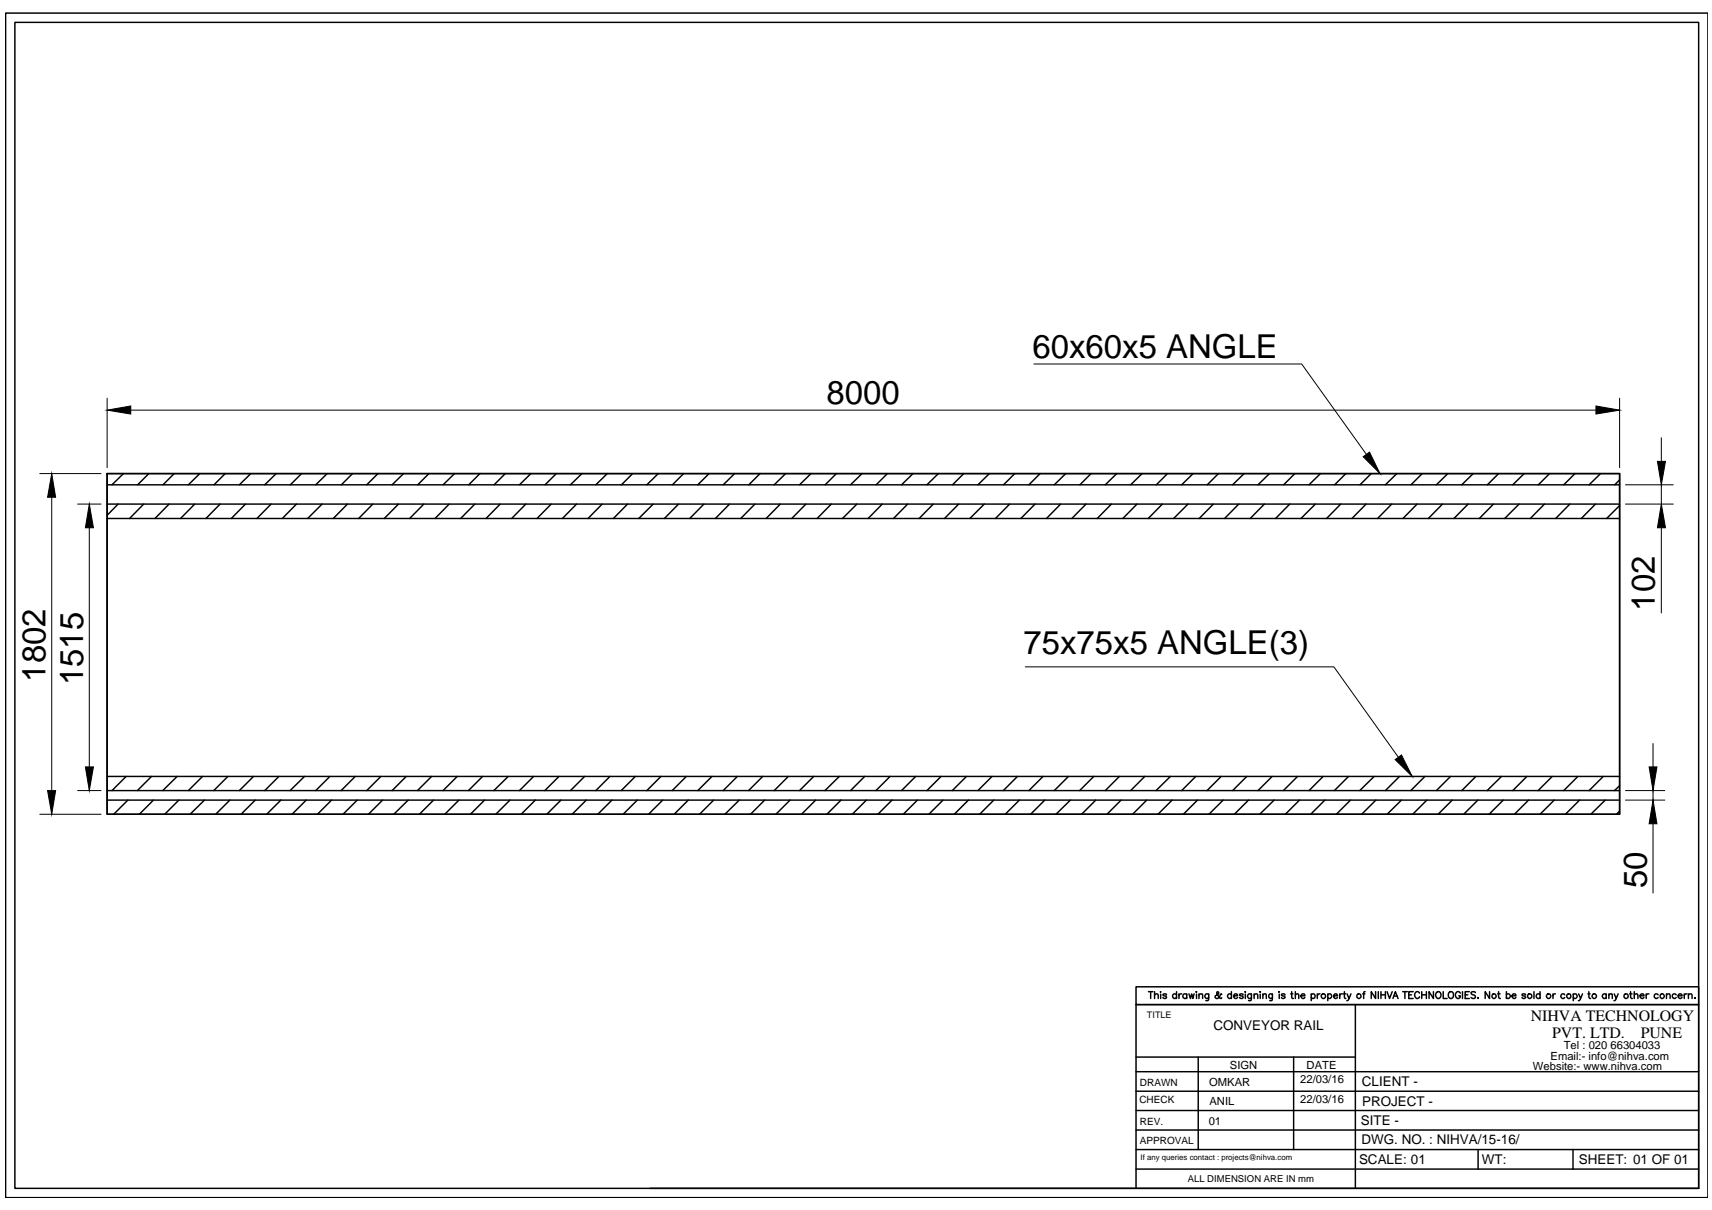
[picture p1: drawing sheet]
<svg xmlns="http://www.w3.org/2000/svg" width="297mm" height="210mm" viewBox="0 0 297 210" stroke-linecap="round" stroke-linejoin="round" font-family="sans-serif">
<!-- layer: 0 -->
<g fill="none" stroke="#000" stroke-width=".25">
<path d="M1 2.3h295.3v205.5h-295.3zM2.6 3.9h292.1v202.2h-292.1zM18.6 82.2h262.4v59.1h-262.4zM18.6 84.1h262.4M18.6 87.4h262.4M18.6 89.9h262.4M20.5 87.4l-1.9 2M21.4 82.2l-2 1.9M24.9 87.4l-2.4 2.5M25.8 82.2l-1.9 1.9M29.3 87.4l-2.4 2.5M30.2 82.2l-1.9 1.9"/>
<path d="M33.8 87.4l-2.5 2.5M34.7 82.2l-2 1.9M38.2 87.4l-2.5 2.5M39.1 82.2l-2 1.9M42.6 87.4l-2.5 2.5M43.5 82.2l-2 1.9M47 87.4l-2.4 2.5M47.9 82.2l-2 1.9M51.4 87.4l-2.4 2.5M52.3 82.2l-1.9 1.9M55.9 87.4l-2.5 2.5M56.8 82.2l-2 1.9"/>
<path d="M60.3 87.4l-2.5 2.5M61.2 82.2l-2 1.9M64.7 87.4l-2.5 2.5M65.6 82.2l-2 1.9M69.1 87.4l-2.4 2.5M70 82.2l-2 1.9M73.5 87.4l-2.4 2.5M74.4 82.2l-1.9 1.9M77.9 87.4l-2.4 2.5M78.9 82.2l-2 1.9M82.4 87.4l-2.5 2.5M83.3 82.2l-2 1.9"/>
<path d="M86.8 87.4l-2.5 2.5M87.7 82.2l-2 1.9M91.2 87.4l-2.4 2.5M92.1 82.2l-2 1.9M95.6 87.4l-2.4 2.5M96.5 82.2l-1.9 1.9M100 87.4l-2.4 2.5M101 82.2l-2 1.9M104.5 87.4l-2.5 2.5M105.4 82.2l-2 1.9M108.9 87.4l-2.5 2.5M109.8 82.2l-2 1.9"/>
<path d="M113.3 87.4l-2.5 2.5M114.2 82.2l-2 1.9M117.7 87.4l-2.4 2.5M118.6 82.2l-1.9 1.9M122.1 87.4l-2.4 2.5M123 82.2l-1.9 1.9M126.6 87.4l-2.5 2.5M127.5 82.2l-2 1.9M131 87.4l-2.5 2.5M131.9 82.2l-2 1.9M135.4 87.4l-2.5 2.5M136.3 82.2l-2 1.9"/>
<path d="M139.8 87.4l-2.4 2.5M140.7 82.2l-2 1.9M144.2 87.4l-2.4 2.5M145.1 82.2l-1.9 1.9M148.7 87.4l-2.5 2.5M149.6 82.2l-2 1.9M153.1 87.4l-2.5 2.5M154 82.2l-2 1.9M157.5 87.4l-2.5 2.5M158.4 82.2l-2 1.9M161.9 87.4l-2.4 2.5M162.8 82.2l-2 1.9"/>
<path d="M166.3 87.4l-2.4 2.5M167.2 82.2l-1.9 1.9M170.8 87.4l-2.5 2.5M171.7 82.2l-2 1.9M175.2 87.4l-2.5 2.5M176.1 82.2l-2 1.9M179.6 87.4l-2.5 2.5M180.5 82.2l-2 1.9M184 87.4l-2.4 2.5M184.9 82.2l-2 1.9M188.4 87.4l-2.4 2.5M189.3 82.2l-1.9 1.9"/>
<path d="M192.8 87.4l-2.4 2.5M193.8 82.2l-2 1.9M197.3 87.4l-2.5 2.5M198.2 82.2l-2 1.9M201.7 87.4l-2.5 2.5M202.6 82.2l-2 1.9M206.1 87.4l-2.5 2.5M207 82.2l-2 1.9M210.5 87.4l-2.4 2.5M211.4 82.2l-1.9 1.9M214.9 87.4l-2.4 2.5M215.9 82.2l-2 1.9"/>
<path d="M219.4 87.4l-2.5 2.5M220.3 82.2l-2 1.9M223.8 87.4l-2.5 2.5M224.7 82.2l-2 1.9M228.2 87.4l-2.5 2.5M229.1 82.2l-2 1.9M232.6 87.4l-2.4 2.5M233.5 82.2l-1.9 1.9M237 87.4l-2.4 2.5M237.9 82.2l-1.9 1.9M241.5 87.4l-2.5 2.5M242.4 82.2l-2 1.9"/>
<path d="M245.9 87.4l-2.5 2.5M246.8 82.2l-2 1.9M250.3 87.4l-2.5 2.5M251.2 82.2l-2 1.9M254.7 87.4l-2.4 2.5M255.6 82.2l-2 1.9M259.1 87.4l-2.4 2.5M260 82.2l-1.9 1.9M263.6 87.4l-2.5 2.5M264.5 82.2l-2 1.9M268 87.4l-2.5 2.5M268.9 82.2l-2 1.9"/>
<path d="M272.4 87.4l-2.5 2.5M273.3 82.2l-2 1.9M276.8 87.4l-2.4 2.5M277.7 82.2l-2 1.9M281 83.3l-.8 .8M281 87.7l-2.2 2.2M18.6 137.1h262.4M18.6 134.7h262.4M18.6 138.8h262.4M21.9 134.7l-2.5 2.4M22.2 138.8l-2.5 2.5M26.3 134.7l-2.5 2.4"/>
<path d="M26.6 138.8l-2.4 2.5M30.7 134.7l-2.5 2.4M31 138.8l-2.4 2.5M35.1 134.7l-2.4 2.4M35.5 138.8l-2.5 2.5M39.5 134.7l-2.4 2.4M39.9 138.8l-2.5 2.5M44 134.7l-2.5 2.4M44.3 138.8l-2.5 2.5M48.4 134.7l-2.5 2.4M48.7 138.8l-2.4 2.5M52.8 134.7l-2.5 2.4"/>
<path d="M53.1 138.8l-2.4 2.5M57.2 134.7l-2.4 2.4M57.5 138.8l-2.4 2.5M61.6 134.7l-2.4 2.4M62 138.8l-2.5 2.5M66.1 134.7l-2.5 2.4M66.4 138.8l-2.5 2.5M70.5 134.7l-2.5 2.4M70.8 138.8l-2.5 2.5M74.9 134.7l-2.5 2.4M75.2 138.8l-2.4 2.5M79.3 134.7l-2.4 2.4"/>
<path d="M79.6 138.8l-2.4 2.5M83.7 134.7l-2.4 2.4M84.1 138.8l-2.5 2.5M88.2 134.7l-2.5 2.4M88.5 138.8l-2.5 2.5M92.6 134.7l-2.5 2.4M92.9 138.8l-2.5 2.5M97 134.7l-2.5 2.4M97.3 138.8l-2.4 2.5M101.4 134.7l-2.4 2.4M101.7 138.8l-2.4 2.5M105.8 134.7l-2.4 2.4"/>
<path d="M106.2 138.8l-2.5 2.5M110.2 134.7l-2.4 2.4M110.6 138.8l-2.5 2.5M114.7 134.7l-2.5 2.4M115 138.8l-2.5 2.5M119.1 134.7l-2.5 2.4M119.4 138.8l-2.4 2.5M123.5 134.7l-2.4 2.4M123.8 138.8l-2.4 2.5M127.9 134.7l-2.4 2.4M128.3 138.8l-2.5 2.5M132.3 134.7l-2.4 2.4"/>
<path d="M132.7 138.8l-2.5 2.5M136.8 134.7l-2.5 2.4M137.1 138.8l-2.5 2.5M141.2 134.7l-2.5 2.4M141.5 138.8l-2.4 2.5M145.6 134.7l-2.5 2.4M145.9 138.8l-2.4 2.5M150 134.7l-2.4 2.4M150.3 138.8l-2.4 2.5M154.4 134.7l-2.4 2.4M154.8 138.8l-2.5 2.5M158.9 134.7l-2.5 2.4"/>
<path d="M159.2 138.8l-2.5 2.5M163.3 134.7l-2.5 2.4M163.6 138.8l-2.4 2.5M167.7 134.7l-2.5 2.4M168 138.8l-2.4 2.5M172.1 134.7l-2.4 2.4M172.4 138.8l-2.4 2.5M176.5 134.7l-2.4 2.4M176.9 138.8l-2.5 2.5M181 134.7l-2.5 2.4M181.3 138.8l-2.5 2.5M185.4 134.7l-2.5 2.4"/>
<path d="M185.7 138.8l-2.5 2.5M189.8 134.7l-2.5 2.4M190.1 138.8l-2.4 2.5M194.2 134.7l-2.4 2.4M194.5 138.8l-2.4 2.5M198.6 134.7l-2.4 2.4M199 138.8l-2.5 2.5M203.1 134.7l-2.5 2.4M203.4 138.8l-2.5 2.5M207.5 134.7l-2.5 2.4M207.8 138.8l-2.5 2.5M211.9 134.7l-2.5 2.4"/>
<path d="M212.2 138.8l-2.4 2.5M216.3 134.7l-2.4 2.4M216.6 138.8l-2.4 2.5M220.7 134.7l-2.4 2.4M221.1 138.8l-2.5 2.5M225.1 134.7l-2.4 2.4M225.5 138.8l-2.5 2.5M229.6 134.7l-2.5 2.4M229.9 138.8l-2.5 2.5M234 134.7l-2.5 2.4M234.3 138.8l-2.4 2.5M238.4 134.7l-2.5 2.4"/>
<path d="M238.7 138.8l-2.4 2.5M242.8 134.7l-2.4 2.4M243.2 138.8l-2.5 2.5M247.2 134.7l-2.4 2.4M247.6 138.8l-2.5 2.5M251.7 134.7l-2.5 2.4M252 138.8l-2.5 2.5M256.1 134.7l-2.5 2.4M256.4 138.8l-2.4 2.5M260.5 134.7l-2.5 2.4M260.8 138.8l-2.4 2.5M264.9 134.7l-2.4 2.4"/>
<path d="M265.2 138.8l-2.4 2.5M269.3 134.7l-2.4 2.4M269.7 138.8l-2.5 2.5M273.8 134.7l-2.5 2.4M274.1 138.8l-2.5 2.5M278.2 134.7l-2.5 2.4M278.5 138.8l-2.5 2.5M281 136.3l-.9 .8M281 140.7l-.5 .6M199.3 172h.7M199.6 172v1.2M200.3 172.6l.3-.2 .3 .1 .1 .7"/>
<path d="M200.3 172v1.2M201.3 172.1h.1M201.4 172.5v.7M202.4 172.6l-.2-.2-.4 .2 .6 .3v.1a.36 .36 0 0 1-.6 0M204.1 172.6a.38 .38 0 0 0-.5-.1 .38 .38 0 0 0 0 .6 .38 .38 0 0 0 .5-.1M204.1 172v1.2M204.6 172.4v.8M205 172.4a.36 .36 0 0 0-.4 .3M205.9 172.6a.38 .38 0 0 0-.5-.1 .38 .38 0 0 0 0 .6 .38 .38 0 0 0 .5-.1M205.9 172.4v.8M206.3 172.4l.2 .8 .3-.8 .2 .8 .2-.8M207.5 172.1h.1z"/>
<path d="M207.6 172.5v.7M208 172.6l.3-.2 .3 .1 .1 .7M208 172.4v.8M209.7 172.4v1.1l-.2 .1h-.3M209.7 172.6a.38 .38 0 0 0-.5-.1 .38 .38 0 0 0 0 .6 .38 .38 0 0 0 .5-.1M212 172.5l-.2-.1-.2 .5-.3 .3h-.3l-.2-.2 .1-.3 .6-.4-.2-.3-.2 .2 .1 .3 .3 .5 .3 .2 .2-.1M213.7 172.6a.38 .38 0 0 0-.6-.1 .38 .38 0 0 0 0 .6 .38 .38 0 0 0 .6-.1M213.7 172v1.2M214 172.7h.7a.34 .34 0 0 0-.3-.3 .34 .34 0 0 0-.4 .3l.1 .3a.33 .33 0 0 0 .6 0M215.7 172.6l-.2-.2-.4 .2 .5 .3 .1 .1a.36 .36 0 0 1-.6 0M216 172.1h.1M216.1 172.5v.7"/>
<path d="M217.1 172.4v1.1l-.2 .1h-.3M217.1 172.6a.38 .38 0 0 0-.5-.1 .38 .38 0 0 0 0 .6 .38 .38 0 0 0 .5-.1M217.6 172.6l.3-.2 .2 .1 .1 .7M217.6 172.4v.8M218.6 172.1h.1M218.7 172.5v.7M219.1 172.6l.3-.2 .3 .1v.7M219.1 172.4v.8M220.8 172.4l-.1 1.1-.1 .1h-.3M220.8 172.6a.36 .36 0 0 0-.6-.1 .36 .36 0 0 0 0 .6 .36 .36 0 0 0 .6-.1M221.9 172.1h.1zM222 172.5v.7"/>
<path d="M223 172.6l-.3-.2-.3 .1-.1 .1 .1 .1 .4 .1 .2 .2a.38 .38 0 0 1-.7 0M223.9 172.4h.4M224.1 172v1l.1 .1 .2 .1M224.7 172.6l.3-.2 .3 .1v.7M224.7 172v1.2M225.7 172.7h.7a.34 .34 0 0 0-.3-.3 .34 .34 0 0 0-.4 .3l.1 .3a.33 .33 0 0 0 .6 0M227.5 172.6a.38 .38 0 0 1 .6-.1 .38 .38 0 0 1 0 .6 .38 .38 0 0 1-.6-.1M227.5 172.4v1.2M228.6 172.4v.8M229 172.4a.36 .36 0 0 0-.4 .3M230.4 172.6a.38 .38 0 0 1 .5-.1 .38 .38 0 0 1 0 .6 .38 .38 0 0 1-.5-.1M230.4 172.4v1.2"/>
<path d="M231.4 172.7h.7a.37 .37 0 0 0-.6-.2 .37 .37 0 0 0 .1 .6l.2 .1 .3-.2M232.5 172.4v.8M232.9 172.4a.36 .36 0 0 0-.4 .3M233.1 172.4h.4M233.3 172v1v.1l.2 .1M233.7 172.4l.4 .8 .3-.8M234.1 173.2l-.1 .2-.3 .2M235.2 174.3v31.8M236.4 172.4h.4M236.9 172l-.3 .1v.1v1M238.7 172v1.2l-.8-1.2v1.2M239.1 172v1.2"/>
<path d="M239.6 172v1.2M239.6 172.6h.8M240.4 172v1.2M240.7 172l.4 1.2 .5-1.2M241.7 173.2l.4-1.2 .5 1.2M241.9 172.8h.5M243.4 172h.8M243.8 172v1.2M244.4 172.6h.5M245.2 172h-.8v1.2h.8M246.3 172.3a.44 .44 0 0 0-.5-.3 .44 .44 0 0 0-.4 .5v.2a.43 .43 0 0 0 .4 .5 .43 .43 0 0 0 .5-.3M246.7 172.6h.8"/>
<path d="M246.7 172v1.2M247.5 172v1.2M248.7 172v1.2l-.8-1.2v1.2M249.2 172.2l.1-.1a.58 .58 0 0 1 .7 .5 .58 .58 0 0 1-.6 .6l-.3-.5zM250.4 172v1.2h.7M251.5 172.1l.1-.1a.59 .59 0 0 1 .6 .6 .59 .59 0 0 1-.6 .6 .72 .72 0 0 1-.1-1.1zM253.4 172.3a.44 .44 0 0 0-.5-.3 .44 .44 0 0 0-.4 .5v.2a.43 .43 0 0 0 .4 .5 .43 .43 0 0 0 .5-.5h-.3M253.7 172v1.2M254.2 172.6h.5M254.9 172h-.7v1.2h.7M256 172.2l-.3-.2-.5 .2 .1 .2 .6 .3 .1 .3a.48 .48 0 0 1-.8 0M256.4 173.1l.1 .1z"/>
<path d="M258.4 172v1.2l-.7-1.2v1.2M259.8 172.4h.5M260 172v1l.3 .2M261.4 172.6a.38 .38 0 0 1 .5-.1 .38 .38 0 0 1 0 .6 .38 .38 0 0 1-.5-.1M261.4 172v1.2M262.3 172.7h.7a.34 .34 0 0 0-.3-.3 .34 .34 0 0 0-.4 .3l.1 .3a.33 .33 0 0 0 .6 0M264.7 172.6l-.2-.2-.4 .1v.1v.1l.4 .1 .2 .2a.38 .38 0 0 1-.6 0M266.1 172v1.2M267.2 172.6a.38 .38 0 0 0-.6-.1 .38 .38 0 0 0 0 .6 .38 .38 0 0 0 .6-.1M267.2 172v1.2M269.5 172.4v.8M269.9 172.4l-.3 .1-.1 .2"/>
<path d="M271.5 172.6a.38 .38 0 0 0-.6-.1 .38 .38 0 0 0 0 .6 .38 .38 0 0 0 .6-.1M273 172.6a.38 .38 0 0 1 .5-.1 .38 .38 0 0 1 0 .6 .38 .38 0 0 1-.5-.1M273 172.4v1.2M273.9 172.4l.3 .8 .4-.8M274.2 173.2v.2l-.3 .2M275.5 172.4h.4M275.7 172v1l.3 .2M278.7 172.6a.38 .38 0 0 0-.6-.1 .38 .38 0 0 0 0 .6 .38 .38 0 0 0 .6-.1M278.7 172.4v.8M279.1 172.6l.3-.2 .3 .1v.7M279.1 172.4v.8M280.1 172.4l.3 .8 .4-.8"/>
<path d="M280.4 173.2l-.1 .2-.3 .2M282.7 172.4h.5M282.9 172v1l.3 .2M283.5 172.6l.3-.2 .3 .1 .1 .7M283.5 172v1.2M284.6 172.7h.6a.37 .37 0 0 0-.6-.2 .37 .37 0 0 0 .1 .6 .32 .32 0 0 0 .5-.1M285.6 172.4v.8M286.1 172.4a.36 .36 0 0 0-.5 .3M287.7 172.6a.38 .38 0 0 0-.6-.1 .38 .38 0 0 0 0 .6 .38 .38 0 0 0 .6-.1M289.1 172.6l.3-.2 .3 .1 .1 .7M289.1 172.4v.8M290.8 172.6a.38 .38 0 0 0-.5-.1 .38 .38 0 0 0 0 .6 .38 .38 0 0 0 .5-.1"/>
<path d="M291.2 172.7h.6a.37 .37 0 0 0-.6-.2 .37 .37 0 0 0 .1 .6l.3 .1 .2-.2M292.2 172.4v.8M292.7 172.4a.36 .36 0 0 0-.5 .3M292.9 172.6l.3-.2 .3 .1 .1 .7M292.9 172.4v.8M294 173.1h.1zM197.1 196h97.6M197.1 192.6h97.6M197.1 189.3h97.6M197.1 185.9h97.6M197.1 183.4h38.1M197.1 199.4h97.6"/>
<path d="M207.9 183.4v16M224.5 183.4v16M256.5 199.4v3.4M272.9 199.4v3.4M112.7 206.1h182M197.1 206.1v-31.8h97.6h-97.6v-3.1h97.6v34.9M197.1 202.8h97.6"/>
<circle cx="229.6" cy="172.8" r=".39"/>
<circle cx="235.8" cy="172.8" r=".4"/>
<circle cx="259.2" cy="172.8" r=".39"/>
<circle cx="265.4" cy="172.8" r=".4"/>
<circle cx="268.7" cy="172.8" r=".39"/>
<circle cx="272.2" cy="172.8" r=".39"/>
<circle cx="276.6" cy="172.8" r=".39"/>
<circle cx="282.1" cy="172.8" r=".4"/>
<circle cx="288.4" cy="172.8" r=".39"/>
</g>
<g fill="none" stroke="#000" stroke-width=".17">
<path d="M18.6 69.1v12M22.7 71.1h254.2M179.4 63.1h46.4l11.3 15.7M281 69.1v12M288.2 75.9v4.1M6.9 82.2h10.6M9 86.3v50.8M13.5 87.4h4M15.5 91.6v41.4M282 84.1h8.3M282 87.4h8.3M288.2 84.1v3.3"/>
<path d="M288.2 91.6v14.7M177.9 115.7h53.5l11.2 15.6M13.5 137.1h4M282 137.1h6.8M282 138.8h6.8M286.8 129v4M286.8 137.1v1.7M6.9 141.3h10.6M286.8 142.9v12"/>
</g>
<path d="M18.6 71.1l4.1-.7v1.4zM236.5 79.2l1.1-.8 1.8 3.8zM276.9 70.4l4.1 .7-4.1 .7zM9 82.2l.7 4.1h-1.4zM15.5 87.4l.7 4.2h-1.4zM287.6 80h1.4l-.8 4.1zM288.2 87.4l.8 4.2h-1.4zM8.3 137.1h1.4l-.7 4.2zM14.8 133h1.4l-.7 4.1zM242.1 131.8l1.1-.8 1.8 3.7zM286.1 133h1.4l-.7 4.1zM286.8 138.8l.7 4.1h-1.4z" fill="#000" stroke="#000" stroke-width=".17"/>
<g font-size="5.7">
<text x="179.2" y="62">60x60x5 ANGLE</text>
<text x="143.4" y="70">8000</text>
<text x="287.1" y="105.9" transform="rotate(-90 287.1 105.9)">102</text>
<text x="177.6" y="113.5">75x75x5 ANGLE(3)</text>
<text x="7.9" y="118.2" transform="rotate(-90 7.9 118.2)">1802</text>
<text x="14.4" y="118.9" transform="rotate(-90 14.4 118.9)">1515</text>
<text x="285.7" y="154.1" transform="rotate(-90 285.7 154.1)">50</text>
</g>
<g font-size="2.8">
<text x="265.6" y="177.1">NIHVA TECHNOLOGY</text>
<text x="269.3" y="180">PVT. LTD.</text>
<text x="284.7" y="180">PUNE</text>
</g>
<g font-size="2.3">
<text x="210.5" y="178.7">CONVEYOR RAIL</text>
<text x="236.3" y="188.5">CLIENT -</text>
<text x="236.3" y="191.8">PROJECT -</text>
<text x="236.1" y="195.2">SITE -</text>
<text x="235.8" y="201.9">SCALE: 01</text>
<text x="236.2" y="198.5">DWG. NO. : NIHVA/15-16/</text>
<text x="257.1" y="201.9">WT:</text>
<text x="273.9" y="201.9">SHEET: 01 OF 01</text>
</g>
<g font-size="1.9">
<text x="213.4" y="185.4">SIGN</text>
<text x="226.7" y="185.4">DATE</text>
<text x="266" y="185.7">Website:- www.nihva.com</text>
<text x="269" y="183.8">Email:- info@nihva.com</text>
<text x="271.3" y="181.9">Tel : 020 66304033</text>
<text x="209.8" y="188.4">OMKAR</text>
<text x="209.8" y="191.8">ANIL</text>
<text x="225.6" y="187.9">22/03/16</text>
<text x="225.6" y="191.3">22/03/16</text>
<text x="209.7" y="195.2">01</text>
</g>
<g font-size="1.7">
<text x="197.7" y="191.3">CHECK</text>
<text x="197.8" y="188.3">DRAWN</text>
<text x="197.8" y="195.1">REV.</text>
<text x="197.8" y="198.4">APPROVAL</text>
<text x="206.1" y="205">ALL DIMENSION ARE IN mm</text>
</g>
<text font-size="1.6" x="199" y="176.6">TITLE</text>
<text font-size="1.4" x="197.9" y="201.2">If any queries contact : projects@nihva.com</text>
</svg>
